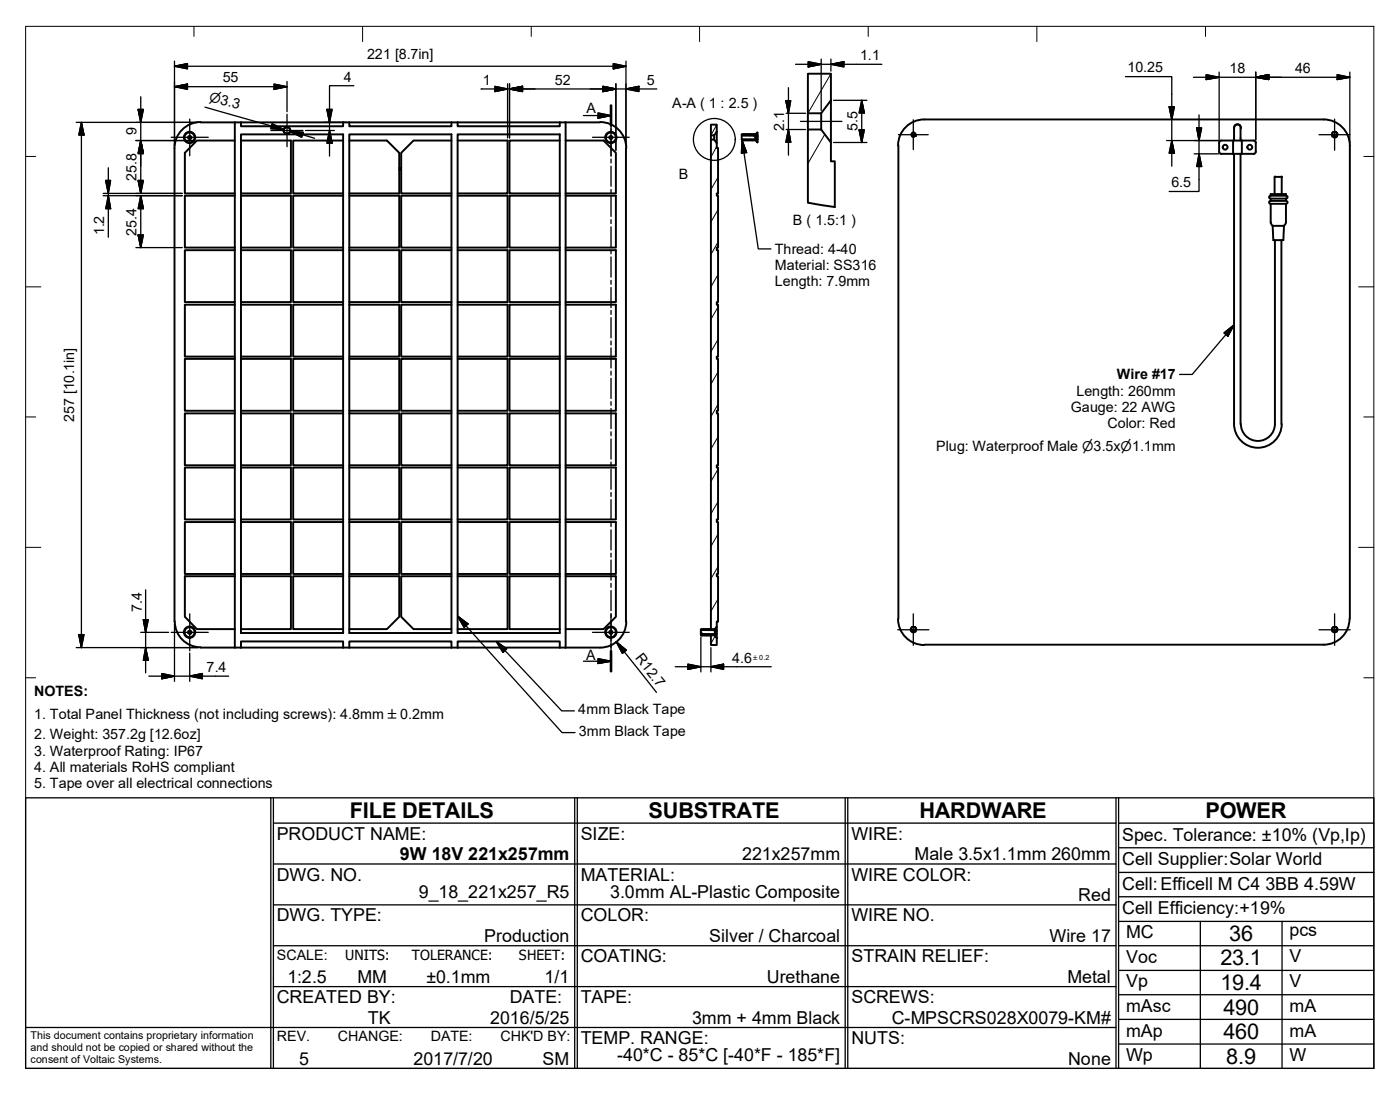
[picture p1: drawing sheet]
<svg xmlns="http://www.w3.org/2000/svg" width="274mm" height="214mm" viewBox="0 0 274 214" stroke-linecap="round" stroke-linejoin="round" font-family="sans-serif">
<!-- layer: Visible (ISO) -->
<g fill="none" stroke="#000" stroke-width=".38">
<path d="M162.7 19.6v-5.2h-4.5v7.8h2.6l1.9-2.6v8.3M34.2 29v92.7M36.8 26.7l.3-.1 .4 .1v.4l-.4 .2-.3-.2zM39.2 24h78.3M39.3 23.9a5.1 5.1 0 0 0-5.1 5.1M46 38.3h-9.8v10.2h9.8M46 27.5h-7.5l-2.3 2.4v8h9.8M46 24v102.8M47.2 26.3h20v97.6h-20zM47.2 24v.7h20v-.7M47.2 27.5h9.8v10.4h-9.8M47.2 38.3h9.8v10.2h-9.8"/>
<path d="M55.6 25.5v.2M56.8 25.5v.2M67.2 38.3h-9.8v10.2h9.8M67.2 27.5h-9.8v10.4h9.8M68.4 26.3h20v97.6h-20zM68.4 24v.7h20v-.7M68.4 38.3h9.8v10.2h-9.8M68.4 27.5h7.4l2.4 2.4v8h-9.8M78.2 32.8h.3M78.2 33.2h.3M88.4 38.3h-9.9v10.2h9.9M88.4 27.5h-7.4l-2.5 2.4v8h9.9"/>
<path d="M89.6 26.3h20v97.6h-20zM89.6 24v.7h20v-.7M89.6 27.5h9.8v10.4h-9.8M89.6 38.3h9.8v10.2h-9.8M109.6 38.3h-9.8v10.2h9.8M109.6 27.5h-9.8v10.4h9.8M110.7 27.5h7.5l2.4 2.4v8h-9.9M110.7 38.3h9.9v10.2h-9.9M110.7 24v102.8M117.5 23.9a5.1 5.1 0 0 1 5.1 5.1M119.3 26.7l.3-.1 .3 .1v.4l-.3 .2-.3-.2zM122.6 29v92.7"/>
<path d="M139.2 27.3h.6l.5 .7v1h.3v8.9h-.3v.4h.3v10.2h-.3v.5h.3v10.1h-.3v.5h.3v10.2h-.3v.4h.3v10.2h-.3v.5h.3v10.2h-.3v.4h.3v10.2h-.3v.5h.3v10.1h-.3v.5h.3v8.9h-.3v1l-.5 .6h-.6zM139.2 24.4h1.1v1.4l-.5 .7h-.6zM139.2 26.5v.8M139.8 26.5v.8M140.3 25.8v2.2M145.4 26.3l.2 .2M145.4 26.3v.2M145.7 26.3l.2 .2M145.7 26.3l-.1 .2M145.9 26.3l.2 .2M145.9 26.3v.2M146.2 26.3l.2 .2"/>
<path d="M146.2 26.3l-.1 .2M146.4 26.3l.2 .2M146.4 26.3v.2M146.7 26.3l.2 .2M146.7 26.3l-.1 .2M146.9 26.3l.2 .2M146.9 26.3v.2M147.2 26.3l.2 .2M147.2 26.3l-.1 .2M147.4 26.3l.2 .2M147.4 26.3v.2M147.7 26.3l.2 .2"/>
<path d="M147.7 26.3l-.1 .2M148 26.3l.3-.4v.7h-.3v.7h.3v.6l-.3-.6-.1 .1-.1-.1-.2 .1-.1-.1-.1 .1-.1-.1-.2 .1-.1-.1-.1 .1-.2-.1-.1 .1-.1-.1-.1 .1-.2-.1-.1 .1-.4-.1-.2 .1-.1-.1-.1 .1-.1-1.1 .2 .2M148 26.7h.3v.4h-.3M148 26.3l-.1 .2M148.3 26.6v.1M148.3 27.1v.2M158.2 39.6v-14.2h2.6l1.9 2.5v3.7h.7v8.9M158.2 22.2v3.2M160.8 22.2v3.2M175.9 28.5v92.6M179.2 26.6l-.2 .1h-.4M239.1 27.5h4"/>
<path d="M239.1 30.1h2.3M239.1 27.5l-.2 .1-.2 .3v1.8l.2 .4h.2M241.4 27.5v2.6M241.6 30.1v52.9M242.9 25v2.5M242.9 30.1v52.9M242.9 25.2a.67 .67 0 0 0-.6-.9 .67 .67 0 0 0-.7 .9M243 25a.67 .67 0 0 0-.7-.7 .67 .67 0 0 0-.7 .7v2.5M243.1 27.5l2.6 .1 .2 .3v1.8l-.1 .2-.3 .2h-2.4M243.1 27.5v2.6h-1.7M248.8 38.3l-.3 .3 .3 .3M248.8 39.3l-.3 .3 .3 .3"/>
<path d="M248.8 38h3v.3h-3zM249.6 34.7v3.3M249.7 34.6l-.1 .1M249.7 34.6h1.2M250.9 34.6l.1 .1M251 34.7v3.3M251.8 38.9h-3v.4h3M251.8 39.9h-3v3.6M251.8 38.9v.4M251.8 39.9v3.6M251.8 38.3l.3 .3-.3 .3M251.8 39.3l.3 .3-.3 .3"/>
<path d="M259.2 23.4a5.1 5.1 0 0 1 5.1 5.1M259.2 23.4h-78.3a5.1 5.1 0 0 0-5.1 5.1M261.5 25.8l-.4 .1M261.6 26.6l.1-.4-.3-.4a.58 .58 0 0 1 .4 .8 .58 .58 0 0 1-.9 .2 .58 .58 0 0 1 .1-.9 .54 .54 0 0 0 0 .8M261.7 26.6l-.2 .1h-.4M264.3 28.5v92.6M46 59.6h-9.8v10.2h9.8M46 49h-9.8v10.1h9.8M47.2 49h9.8v10.1h-9.8M47.2 59.6h9.8v10.2h-9.8M67.2 59.6h-9.8v10.2h9.8M67.2 49h-9.8v10.1h9.8"/>
<path d="M68.4 49h9.8v10.1h-9.8M68.4 59.6h9.8v10.2h-9.8M88.4 59.6h-9.9v10.2h9.9M88.4 49h-9.9v10.1h9.9M89.6 49h9.8v10.1h-9.8M89.6 59.6h9.8v10.2h-9.8M109.6 59.6h-9.8v10.2h9.8M109.6 49h-9.8v10.1h9.8M110.7 49h9.9v10.1h-9.9M110.7 59.6h9.9v10.2h-9.9M248.8 43.5l.4 .7M249.2 44.2h2.2l-.1 2.8h-2z"/>
<path d="M249.6 47v36M250.9 47v36M251.8 43.5l-.4 .7M46 70.2h-9.8v10.2h9.8M47.2 70.2h9.8v10.2h-9.8M67.2 70.2h-9.8v10.2h9.8M68.4 70.2h9.8v10.2h-9.8M88.4 70.2h-9.9v10.2h9.9M89.6 70.2h9.8v10.2h-9.8M109.6 70.2h-9.8v10.2h9.8M110.7 70.2h9.9v10.2h-9.9M46 91.5h-9.8v10.2h9.8"/>
<path d="M46 80.9h-9.8v10.2h9.8M47.2 80.9h9.8v10.2h-9.8M47.2 91.5h9.8v10.2h-9.8M67.2 91.5h-9.8v10.2h9.8M67.2 80.9h-9.8v10.2h9.8M68.4 80.9h9.8v10.2h-9.8M68.4 91.5h9.8v10.2h-9.8M88.4 91.5h-9.9v10.2h9.9M88.4 80.9h-9.9v10.2h9.9M89.6 80.9h9.8v10.2h-9.8M89.6 91.5h9.8v10.2h-9.8M109.6 91.5h-9.8v10.2h9.8"/>
<path d="M109.6 80.9h-9.8v10.2h9.8M110.7 80.9h9.9v10.2h-9.9M110.7 91.5h9.9v10.2h-9.9M241.6 83a4.7 4.7 0 0 0 4.7 4.6 4.7 4.7 0 0 0 4.7-4.6M243 83a3.3 3.3 0 0 0 3.3 3.3 3.3 3.3 0 0 0 3.3-3.3M46 112.8h-9.8v7.9l2.3 2.4h7.5M46 102.2h-9.8v10.1h9.8M47.2 102.2h9.8v10.1h-9.8M47.2 112.8h9.8v10.3h-9.8M67.2 112.8h-9.8v10.3h9.8M67.2 102.2h-9.8v10.1h9.8M68.4 102.2h9.8v10.1h-9.8"/>
<path d="M68.4 112.8h9.8v7.9l-2.4 2.4h-7.4M88.4 102.2h-9.9v10.1h9.9M88.4 112.8h-9.9v7.9l2.5 2.4h7.4M89.6 102.2h9.8v10.1h-9.8M89.6 112.8h9.8v10.3h-9.8M109.6 102.2h-9.8v10.1h9.8M109.6 112.8h-9.8v10.3h9.8M110.7 102.2h9.9v10.1h-9.9M110.7 112.8h9.9v7.9l-2.4 2.4h-7.5M34.2 121.6a5 5 0 0 0 5.1 5.1M36.8 123.6l.3-.2 .4 .2v.4l-.4 .1-.3-.1zM39.2 126.8h78.3"/>
<path d="M47.2 126.8v-1.2h20v1.2M68.4 126.8v-1.2h20v1.2M89.6 126.8v-1.2h20v1.2M119.3 123.6l.3-.2 .3 .2v.4l-.3 .1-.3-.1zM122.6 121.6a5.1 5.1 0 0 1-5.1 5.2M139 124.2l.1 .1M139.1 123.3l.1-.1 .1 .1 .1-.1 .5 .1 .4-.5v.6h-.3v.7h.3v.7l-.3-.5v-.1M139.2 123.3l-.2-.1-.1 .1-.2-.1-.1 .1-.1-.1-.1 .1-.2-.1-.1 .1-.1-.1-.5 .1-.1-.1-.1 .1-.1-.1 .1 1.1 .1-.1 .1 .1 .2-.1 .1 .1 .1-.1 .1 .1 .2-.1 .1 .1 .1-.1 .2 .1 .1-.1 .2 .1 .1-.1M139.2 124.3h-.1M140 123.6h.3v.4h-.3M140 124.2l-.1 .1-.1-.1-.2 .1-.1-.1-.1 .1-.2-.1-.1 .1M140 124.2l-.1 .1"/>
<path d="M140.3 124.8l-.5-.6h-.6v2.1h1.1v-1.4M140.3 122.7v.1M140.3 123.4v.2M140.3 124v.1M175.8 121.1a5.1 5.1 0 0 0 5.1 5.2M178.6 122.8a.48 .48 0 0 0-.1 .7 .48 .48 0 0 0 .7 0M178.6 122.8a.55 .55 0 0 0-.1 .8 .55 .55 0 0 0 .8-.1 .55 .55 0 0 0-.3-.8 .51 .51 0 0 1 .2 .8M179 122.7l-.4 .1M181 126.2h78.2M261 122.8a.54 .54 0 0 0 0 .8M261 122.8a.55 .55 0 0 0-.1 .8 .55 .55 0 0 0 .9-.1 .55 .55 0 0 0-.4-.8 .51 .51 0 0 1 .2 .8M261.5 122.7l-.4 .1"/>
<path d="M261.7 123.5l-.2 .1h-.4M264.2 121.1a5 5 0 0 1-5 5.1"/>
<circle cx="37.1" cy="26.9" r=".98"/>
<circle cx="37.1" cy="26.9" r="1.11"/>
<circle cx="56.2" cy="25.5" r=".67"/>
<circle cx="56.2" cy="25.5" r=".63"/>
<circle cx="119.6" cy="26.9" r=".98"/>
<circle cx="119.6" cy="26.9" r="1.11"/>
<circle cx="178.8" cy="26.3" r=".41"/>
<circle cx="239.9" cy="28.8" r=".48"/>
<circle cx="244.7" cy="28.8" r=".48"/>
<circle cx="37.1" cy="123.7" r=".98"/>
<circle cx="37.1" cy="123.7" r="1.11"/>
<circle cx="119.6" cy="123.7" r=".98"/>
<circle cx="119.6" cy="123.7" r="1.11"/>
</g>
<g fill="#000">
<circle cx="145.4" cy="27.4" r=".19"/>
<circle cx="145.6" cy="27.4" r=".19"/>
<circle cx="145.9" cy="26.5" r=".19"/>
<circle cx="145.9" cy="27.4" r=".19"/>
<circle cx="146.1" cy="27.4" r=".19"/>
<circle cx="146.4" cy="27.4" r=".19"/>
<circle cx="146.6" cy="26.5" r=".19"/>
<circle cx="146.6" cy="27.4" r=".19"/>
<circle cx="146.9" cy="27.4" r=".19"/>
<circle cx="146.9" cy="26.5" r=".19"/>
<circle cx="147.1" cy="27.4" r=".19"/>
<circle cx="147.4" cy="26.5" r=".19"/>
<circle cx="147.4" cy="27.4" r=".19"/>
<circle cx="147.6" cy="27.4" r=".19"/>
<circle cx="147.6" cy="26.5" r=".19"/>
<circle cx="147.9" cy="27.4" r=".19"/>
<circle cx="179.2" cy="26.6" r=".19"/>
<circle cx="137.4" cy="124.3" r=".19"/>
<circle cx="137.4" cy="123.2" r=".19"/>
<circle cx="137.6" cy="124.3" r=".19"/>
<circle cx="137.7" cy="123.2" r=".19"/>
<circle cx="137.9" cy="124.3" r=".19"/>
<circle cx="137.9" cy="123.3" r=".19"/>
<circle cx="137.9" cy="123.2" r=".19"/>
<circle cx="138.1" cy="124.3" r=".19"/>
<circle cx="138.2" cy="123.2" r=".19"/>
<circle cx="138.4" cy="124.3" r=".19"/>
<circle cx="138.4" cy="123.2" r=".19"/>
<circle cx="138.6" cy="124.3" r=".19"/>
<circle cx="138.6" cy="123.3" r=".19"/>
<circle cx="138.7" cy="123.2" r=".19"/>
<circle cx="138.9" cy="124.3" r=".19"/>
<circle cx="138.9" cy="123.3" r=".19"/>
<circle cx="138.9" cy="123.2" r=".19"/>
<circle cx="139.1" cy="124.3" r=".19"/>
<circle cx="139.4" cy="123.3" r=".19"/>
<circle cx="139.6" cy="123.3" r=".19"/>
<circle cx="139.8" cy="123.3" r=".19"/>
<circle cx="140" cy="123.2" r=".19"/>
</g>
<!-- layer: Break Line (ISO) -->
<path d="M158.2 39.6l5.2 .9" fill="none" stroke="#000" stroke-width=".38"/>
<!-- layer: Section Line (ISO) -->
<g fill="none" stroke="#000" stroke-width=".25">
<path d="M114.2 22.6h5.4M117.1 22.1l2.5 .5-2.5 .5zM119.6 20.7v3.9M119.6 25.2v.8M119.6 26.6v4M119.6 31.1v.8M119.6 32.5v4M119.6 37.1v.8M119.6 38.4v4M119.6 43v.8M119.6 44.4v3.9M119.6 49v.7"/>
<path d="M119.6 50.3v3.9M119.6 54.9v.7M119.6 56.3v3.9M119.6 60.8v.7M119.6 62.2v3.9M119.6 66.8v.7M119.6 68.1v3.9M119.6 72.7v.7M119.6 74.1v3.9M119.6 78.6v.7M119.6 80v3.9M119.6 84.5v.8"/>
<path d="M119.6 85.9v4M119.6 90.4v.8M119.6 91.8v4M119.6 96.4v.8M119.6 97.8v3.9M119.6 102.3v.8M119.6 103.7v3.9M119.6 108.3v.7M119.6 109.6v4M119.6 114.2v.7M119.6 115.6v3.9M114.2 129.4h5.4"/>
<path d="M117.1 128.9l2.5 .5-2.5 .5zM119.6 120.2v.7M119.6 121.5v3.9M119.6 126.1v.7M119.6 127.5v3.9"/>
</g>
<path d="M119.6 20.7v3.9M119.6 127.5v3.9" fill="none" stroke="#000" stroke-width=".51"/>
<path d="M117.1 23.1l2.5-.5zM117.1 22.1l2.5 .5-2.5 .5zM117.1 129.9l2.5-.5zM117.1 128.9l2.5 .5-2.5 .5z" fill="#000" stroke="#000" stroke-width=".25"/>
<!-- layer: Detail Boundary (ISO) -->
<circle cx="139.9" cy="27.3" r="4.1" fill="none" stroke="#000" stroke-width=".25"/>
<!-- layer: Border (ISO) -->
<g fill="none" stroke="#000" stroke-width=".2">
<path d="M5 5.2h264v203.9h-264zM38 5.2v1.9M71 5.2v2.9M104 5.2v1.9M137 5.2v2.9M170 5.2v1.9M203 5.2v2.9M236 5.2v1.9M5 30.6h2M267 30.6h2M5 56.1h3M266 56.1h3"/>
<path d="M5 81.6h2M267 81.6h2M5 107.1h3M266 107.1h3M5 132.7h2M267 132.7h2"/>
</g>
<!-- layer: Title (ISO) -->
<g fill="none" stroke="#000" stroke-width=".25">
<path d="M53 156.2h-48v52.9h214M53 156.2v52.9M53 156.2h60M53.5 156.2v52.9M112.5 156.2v52.9M113 156.2h106M113 156.2v52.9M165.5 156.2v52.9M166 156.2v52.9M218.5 156.2v52.9M53.5 161.1h165M53.5 177.1h165"/>
<path d="M53.5 169.1h165M219 161.1v-4.9h50v4.9M219 161.1h50v48h-50zM219 175.5h50M219 170.8h50M219 165.9h50M53.5 193.1h165M53.5 185.1h165M219 185.1h50M219 199.5h50M219 194.7h50M219 189.9h50"/>
<path d="M219 180.4h50M235 180.4v28.7M251 180.4v28.7M5 201.1h213.5M219 204.4h50"/>
</g>
<!-- layer: Hatch (ISO) -->
<g fill="none" stroke="#000" stroke-width=".2">
<path d="M162.7 14.4l-4.5 7.8M140.3 28.7l-1.1 2M140.3 24.4l-1.1 2.1M140.6 34.7l-1.4 2.4M147.4 26.4l.6 .8M148 27.3l.3 .6M161.5 26.3l-3.3 5.7M140.6 41l-1.4 2.4M140.6 47.4l-1.4 2.4M140.6 53.7l-1.4 2.4M140.6 60.1l-1.4 2.4M140.6 66.4l-1.4 2.4"/>
<path d="M140.6 72.8l-1.4 2.4M140.6 79.1l-1.4 2.4M140.6 85.5l-1.4 2.4M140.6 91.8l-1.4 2.4M140.6 98.2l-1.4 2.4M140.6 104.5l-1.4 2.4M140.6 110.9l-1.4 2.4M140.6 117.2l-1.4 2.4M137.2 123.6l.5 .6M137.8 124.3h.1M140 124.5l-.8 1.5"/>
</g>
<!-- layer: Dimension (ISO) -->
<g fill="none" stroke="#000" stroke-width=".25">
<path d="M27.6 18.9v8.6l-.4 2M34.2 13l2.5-.5v1zM34.2 17l2.5-.5v1zM34.2 13h88.4M34.2 12v14.8M34.2 17h22M53.7 16.5l2.5 .5-2.5 .5zM56.2 16v5.9M69.3 16.8h-4.8v13.8M94.2 17.4h34.4M96.9 16.9l2.5 .5-2.5 .5zM99.4 16.4v10.6"/>
<path d="M99.8 17.4l2.5-.5v1zM99.8 16.4v10.6M118 16.9l2.6 .5-2.6 .5zM120.1 12.5l2.5 .5-2.5 .5zM120.6 16.4v10.4M122.6 17.4l2.5-.5v1zM122.6 12v14.8M153.9 19.7h.9l-.4 2.5zM154.4 17.2v13.2M155.8 12.6h16.9M158.2 12.1l2.6 .5-2.6 .5zM160.8 11.6v10.1"/>
<path d="M162.7 12.6l2.5-.5v1zM162.7 11.6v2.3M163.2 19.6h6.5M168.7 19.6l.5 2.5h-1zM168.7 19.6v8.3M220.3 15h9.1v17.5M233.7 15.1h30.6M236.2 14.6l2.5 .5-2.5 .5zM238.7 14.1v13.3M245.9 15.1l2.5-.5v1zM245.9 14.1v13.3M261.8 14.6l2.5 .5-2.5 .5z"/>
<path d="M264.3 14.1v12.1M14.9 24h22.1M15.9 24l.5 2.4h-1zM15.9 24v102.8M20.2 37.9h15.5M20.2 38.3h15.5M20.7 35.3h1l-.5 2.6zM21.2 38.3l.5 2.5h-1zM21.2 32.8v13.6M26.6 27.5h10.4M27.1 21.4h1l-.5 2.6zM27.1 35.3h1l-.5 2.6z"/>
<path d="M27.2 30h.9M27.6 27.5l.5 2.5h-1zM27.6 38.3l.5 2.5h-1zM27.6 38.3v10.2M28.1 30l-.5-2.5v10.4M34.2 27v1.5M37.2 24h1.5M37.2 27.5h.9M40.1 21l15.5 4.4-2.5-.7M53.3 24.2l2.3 1.2-2.6-.2zM56.8 25.7l2.6 .2-.3 1zM56.8 25.7l4.8 1.4"/>
<path d="M59.8 25.5h5.7M63.5 24h4.4M64 21.4h1l-.5 2.6zM64.5 25.5l.5 2.5h-1zM120.6 27v2.4M122.6 27v1.5M153.9 22.2h3.8M153.9 25.4h3.8M154.4 25.4l.4 2.4h-.9zM163.2 27.9h6.5M168.2 25.4h1l-.5 2.5zM228.4 27.5h10.2"/>
<path d="M228.9 20.9h1l-.5 2.5zM229.4 27.5l.5 2.5h-1zM233.8 30.1h4.8M234.3 25h1l-.5 2.5zM234.8 30.1l.5 2.5h-1zM234.8 22.5v15h-5.9M264.3 26.5v1.5M26.6 48.5h9.1M27.1 46h1l-.5 2.5zM28.5 115.5v16.2M14.9 126.8h22.1M15.4 124.2h1l-.5 2.6z"/>
<path d="M27.6 123.8h5.4M28.1 121.3h.9l-.5 2.5zM28.5 126.8l.5 2.4h-.9zM29.1 132.3h15.7M31.7 131.8l2.5 .5-2.5 .6zM34.2 122.1v1.5M34.2 123.8v9.6M37.1 132.3l2.5-.5v1.1zM37.1 127.8v5.6M37.2 126.8h1.5M120.6 125.6l2 1.7-.7 .6zM120.6 125.6l7.9 9.9"/>
<path d="M132.2 130.5h18.8M134.7 130l2.5 .5-2.5 .5zM137.2 124.7v6.8M139.2 130.5l2.5-.5v1zM139.2 126.8v4.7"/>
</g>
<g fill="#000" stroke="#000" stroke-width=".25">
<path d="M34.2 13l2.5-.5zM34.2 13l2.5-.5v1zM34.2 17l2.5-.5zM34.2 17l2.5-.5v1zM53.7 17.5l2.5-.5zM53.7 16.5l2.5 .5-2.5 .5zM96.9 17.9l2.5-.5zM96.9 16.9l2.5 .5-2.5 .5zM99.8 17.4l2.5-.5zM99.8 17.4l2.5-.5v1zM118 17.9l2.6-.5zM118 16.9l2.6 .5-2.6 .5z"/>
<path d="M120.1 13.5l2.5-.5zM120.1 12.5l2.5 .5-2.5 .5zM122.6 17.4l2.5-.5zM122.6 17.4l2.5-.5v1zM153.9 19.7l.5 2.5zM153.9 19.7h.9l-.4 2.5zM158.2 13.1l2.6-.5zM158.2 12.1l2.6 .5-2.6 .5zM162.7 12.6l2.5-.5zM162.7 12.6l2.5-.5v1zM236.2 15.6l2.5-.5zM236.2 14.6l2.5 .5-2.5 .5z"/>
<path d="M245.9 15.1l2.5-.5zM245.9 15.1l2.5-.5v1zM261.8 15.6l2.5-.5zM261.8 14.6l2.5 .5-2.5 .5zM15.9 24l.5 2.4zM15.9 24l.5 2.4h-1zM20.7 35.3l.5 2.6zM20.7 35.3h1l-.5 2.6zM27.1 21.4l.5 2.6zM27.1 21.4h1l-.5 2.6zM27.1 35.3l.5 2.6zM27.1 35.3h1l-.5 2.6z"/>
<path d="M27.6 27.5l.5 2.5zM27.6 27.5l.5 2.5h-1zM53 25.2l2.6 .2zM53.3 24.2l2.3 1.2-2.6-.2zM56.8 25.7l2.6 .2zM56.8 25.7l2.6 .2-.3 1zM64 21.4l.5 2.6zM64 21.4h1l-.5 2.6zM64.5 25.5l.5 2.5zM64.5 25.5l.5 2.5h-1zM154.4 25.4l.4 2.4zM154.4 25.4l.4 2.4h-.9z"/>
<path d="M168.2 25.4l.5 2.5zM168.2 25.4h1l-.5 2.5zM168.7 19.6l.5 2.5zM168.7 19.6l.5 2.5h-1zM228.9 20.9l.5 2.5zM228.9 20.9h1l-.5 2.5zM229.4 27.5l.5 2.5zM229.4 27.5l.5 2.5h-1zM234.3 25l.5 2.5zM234.3 25h1l-.5 2.5zM234.8 30.1l.5 2.5zM234.8 30.1l.5 2.5h-1z"/>
<path d="M21.2 38.3l.5 2.5zM21.2 38.3l.5 2.5h-1zM27.1 46l.5 2.5zM27.1 46h1l-.5 2.5zM27.6 38.3l.5 2.5zM27.6 38.3l.5 2.5h-1zM15.4 124.2l.5 2.6zM15.4 124.2h1l-.5 2.6zM28.1 121.3l.4 2.5zM28.1 121.3h.9l-.5 2.5zM28.5 126.8l.5 2.4zM28.5 126.8l.5 2.4h-.9z"/>
<path d="M31.7 132.9l2.5-.6zM31.7 131.8l2.5 .5-2.5 .6zM37.1 132.3l2.5-.5zM37.1 132.3l2.5-.5v1.1zM120.6 125.6l2 1.7zM120.6 125.6l2 1.7-.7 .6zM134.7 131l2.5-.5zM134.7 130l2.5 .5-2.5 .5zM139.2 130.5l2.5-.5zM139.2 130.5l2.5-.5v1z"/>
</g>
<!-- layer: Center Mark (ISO) -->
<g fill="none" stroke="#000" stroke-width=".25">
<path d="M33.5 26.9h7.3M37.1 23.3v7.2M53 25.5h6.3M56.2 22.4v6.3M116 26.9h7.2M119.6 23.3v7.2M175.9 26.4h5.8M178.8 23.4v5.9M258.3 26.4h6.1M261.3 23.3v6.1M33.5 123.8h7.3M37.1 120.2v7.2"/>
<path d="M116 123.8h7.2M119.6 120.2v7.2M175.8 123.3h6.1M178.8 120.2v6.1M258.3 123.3h6.1M261.3 120.2v6.1"/>
</g>
<!-- layer: Symbol (ISO) -->
<path d="M145.3 27.4l.9 2.5-1 .1zM145.3 27.4l3.2 21.3h2.4M239.6 65.2l2-1.6-1.2 2.2zM241.6 63.6l-8.2 9.7h-2.5M89.6 120.6l2 1.5-.7 .7zM89.6 120.6l20.4 22.8h2.6M97.2 125.6l2 1.4-.7 .7zM97.2 125.6l12.8 13.5h2.5" fill="none" stroke="#000" stroke-width=".25"/>
<path d="M145.3 27.4l.9 2.5zM145.3 27.4l.9 2.5-1 .1zM241.6 63.6l-1.2 2.2zM239.6 65.2l2-1.6-1.2 2.2zM89.6 120.6l2 1.5zM89.6 120.6l2 1.5-.7 .7zM97.2 125.6l2 1.4zM97.2 125.6l2 1.4-.7 .7z" fill="#000" stroke="#000" stroke-width=".25"/>
<!-- layer: Centerline (ISO) -->
<path d="M156.7 23.8h8.1" fill="none" stroke="#000" stroke-width=".25"/>
<g font-size="4.3">
<text x="68.5" y="160.2">FILE DETAILS</text>
<text x="127" y="160.2">SUBSTRATE</text>
<text x="180" y="160.2">HARDWARE</text>
<text x="236" y="160.2">POWER</text>
<text x="240.7" y="184.2">36</text>
<text x="239" y="188.9">23.1</text>
<text x="239" y="193.8">19.4</text>
<text x="239.5" y="198.6">490</text>
<text x="239.5" y="203.3">460</text>
<text x="240.1" y="208.2">8.9</text>
</g>
<g font-size="3.5">
<text x="54.2" y="164.4">PRODUCT NAME:</text>
<text x="113.7" y="164.4">SIZE:</text>
<text x="166.7" y="164.4">WIRE:</text>
<text x="219.7" y="164.6">Spec. Tolerance: ±10% (Vp,Ip)</text>
<text x="54.2" y="172.4">DWG. NO.</text>
<text x="78.3" y="168.4">9W 18V 221x257mm</text>
<text x="113.7" y="172.4">MATERIAL:</text>
<text x="145.3" y="168.4">221x257mm</text>
<text x="166.7" y="172.4">WIRE COLOR:</text>
<text x="179.1" y="168.4">Male 3.5x1.1mm 260mm</text>
<text x="219.7" y="169.4">Cell Supplier:Solar World</text>
<text x="82" y="175.7">9_18_221x257_R5</text>
<text x="119.4" y="175.7">3.0mm AL-Plastic Composite</text>
<text x="211.1" y="176.4">Red</text>
<text x="219.7" y="174.2">Cell:Efficell M C4</text>
<text x="219.7" y="179">Cell Efficiency:+19%</text>
<text x="247.8" y="174.2">3BB 4.59W</text>
<text x="54.2" y="180.4">DWG. TYPE:</text>
<text x="94.8" y="184.4">Production</text>
<text x="113.7" y="180.4">COLOR:</text>
<text x="138.9" y="184.4">Silver / Charcoal</text>
<text x="166.7" y="180.4">WIRE NO.</text>
<text x="205.5" y="184.4">Wire 17</text>
<text x="220.5" y="183.7">MC</text>
<text x="252.5" y="183.2">pcs</text>
<text x="113.7" y="188.4">COATING:</text>
<text x="166.7" y="188.4">STRAIN RELIEF:</text>
<text x="220.5" y="188.4">Voc</text>
<text x="252.5" y="188.4">V</text>
<text x="54.2" y="196.4">CREATED BY:</text>
<text x="56.3" y="192.4">1:2.5</text>
<text x="70" y="192.4">MM</text>
<text x="83.5" y="192.4">±0.1mm</text>
<text x="99.8" y="196.4">DATE:</text>
<text x="106.6" y="192.4">1/1</text>
<text x="113.7" y="196.4">TAPE:</text>
<text x="150.1" y="192.4">Urethane</text>
<text x="166.7" y="196.4">SCREWS:</text>
<text x="209" y="192.4">Metal</text>
<text x="220.5" y="193.2">Vp</text>
<text x="252.5" y="193.1">V</text>
<text x="72" y="200.4">TK</text>
<text x="95.9" y="200.4">2016/5/25</text>
<text x="135.5" y="200.4">3mm + 4mm Black</text>
<text x="174.6" y="200.4">C-MPSCRS028X0079-KM#</text>
<text x="220.5" y="198.1">mAsc</text>
<text x="220.5" y="203">mAp</text>
<text x="252.5" y="198.1">mA</text>
<text x="252.5" y="203">mA</text>
<text x="58.5" y="208.4">5</text>
<text x="81" y="208.4">2017/7/20</text>
<text x="106.2" y="208.4">SM</text>
<text x="113.7" y="204.4">TEMP. RANGE:</text>
<text x="120.8" y="207.7">-40*C - 85*C [-40*F - 185*F]</text>
<text x="166.7" y="204.4">NUTS:</text>
<text x="209.2" y="208.4">None</text>
<text x="220.5" y="207.7">Wp</text>
<text x="252.5" y="207.7">W</text>
</g>
<g font-size="2.8">
<text x="71.9" y="11.6">221 [8.7in]</text>
<text x="168.4" y="11.8">1.1</text>
<text x="43.6" y="16.1">55</text>
<text x="67.3" y="16">4</text>
<text x="94.6" y="16.6">1</text>
<text x="108.6" y="16.6">52</text>
<text x="126.6" y="16.6">5</text>
<text x="220.7" y="14.2">10.25</text>
<text x="240.7" y="14.2">18</text>
<text x="253.6" y="14.2">46</text>
<text x="114.8" y="22.2">A</text>
<text x="131.6" y="21.1">A-A ( 1 : 2.5 )</text>
<text x="26.7" y="26.5" transform="rotate(-90 26.7 26.5)">9</text>
<text x="153.5" y="25.7" transform="rotate(-90 153.5 25.7)">2.1</text>
<text x="167.9" y="25.7" transform="rotate(-90 167.9 25.7)">5.5</text>
<text x="26.7" y="35.4" transform="rotate(-90 26.7 35.4)">25.8</text>
<text x="132.9" y="35.1">B</text>
<text x="229.4" y="36.7">6.5</text>
<text x="20.4" y="46.1" transform="rotate(-90 20.4 46.1)">1.2</text>
<text x="26.7" y="46.1" transform="rotate(-90 26.7 46.1)">25.4</text>
<text x="155.3" y="44.1">B ( 1.5:1 )</text>
<text x="151.7" y="49.7">Thread: 4-40</text>
<text x="151.7" y="52.8">Material: SS316</text>
<text x="151.7" y="56">Length: 7.9mm</text>
<text x="210.8" y="77.4">Length: 260mm</text>
<text x="218.7" y="74.2">Wire #17</text>
<text x="14.5" y="82.6" transform="rotate(-90 14.5 82.6)">257 [10.1in]</text>
<text x="209.7" y="80.6">Gauge: 22 AWG</text>
<text x="216.9" y="83.7">Color: Red</text>
<text x="183.3" y="88.3">Plug: Waterproof Male ⌀3.5x⌀1.1mm</text>
<text x="27.7" y="119.7" transform="rotate(-90 27.7 119.7)">7.4</text>
<text x="40.4" y="131.6">7.4</text>
<text x="114.7" y="129.1">A</text>
<text x="124.3" y="128.9" transform="rotate(51 124.3 128.9)">R12.7</text>
<text x="143.3" y="129.7">4.6</text>
<text x="6.7" y="136.2">NOTES:</text>
<text x="6.7" y="140.8">1. Total Panel Thickness (not including screws): 4.8mm ±0.2mm</text>
<text x="113.2" y="139.8">4mm Black Tape</text>
<text x="6.7" y="144.7">2. Weight: 357.2g [12.6oz]</text>
<text x="6.7" y="147.9">3. Waterproof Rating: IP67</text>
<text x="113.3" y="144.1">3mm Black Tape</text>
<text x="6.7" y="151">4. All materials RoHS compliant</text>
<text x="6.7" y="154.2">5. Tape over all electrical connections</text>
<text x="54.2" y="187.8">SCALE:</text>
<text x="54.2" y="203.8">REV.</text>
<text x="66.2" y="203.8">CHANGE:</text>
<text x="84.3" y="203.8">DATE:</text>
<text x="98" y="203.8">CHK'D BY:</text>
</g>
<g font-size="2.7">
<text x="67.6" y="187.8">UNITS:</text>
<text x="80.6" y="187.8">TOLERANCE:</text>
<text x="101.6" y="187.8">SHEET:</text>
</g>
<text font-size="2.6" x="40.8" y="19.8" transform="rotate(16 40.8 19.8)">⌀3.3</text>
<g font-size="2.1">
<text x="6" y="203.3">This document contains proprietary information</text>
<text x="6" y="205.7">and should not be copied or shared without the</text>
<text x="6" y="208.1">consent of Voltaic Systems.</text>
</g>
<text font-size="1.3" x="147.4" y="129.2">±0.2</text>
</svg>
